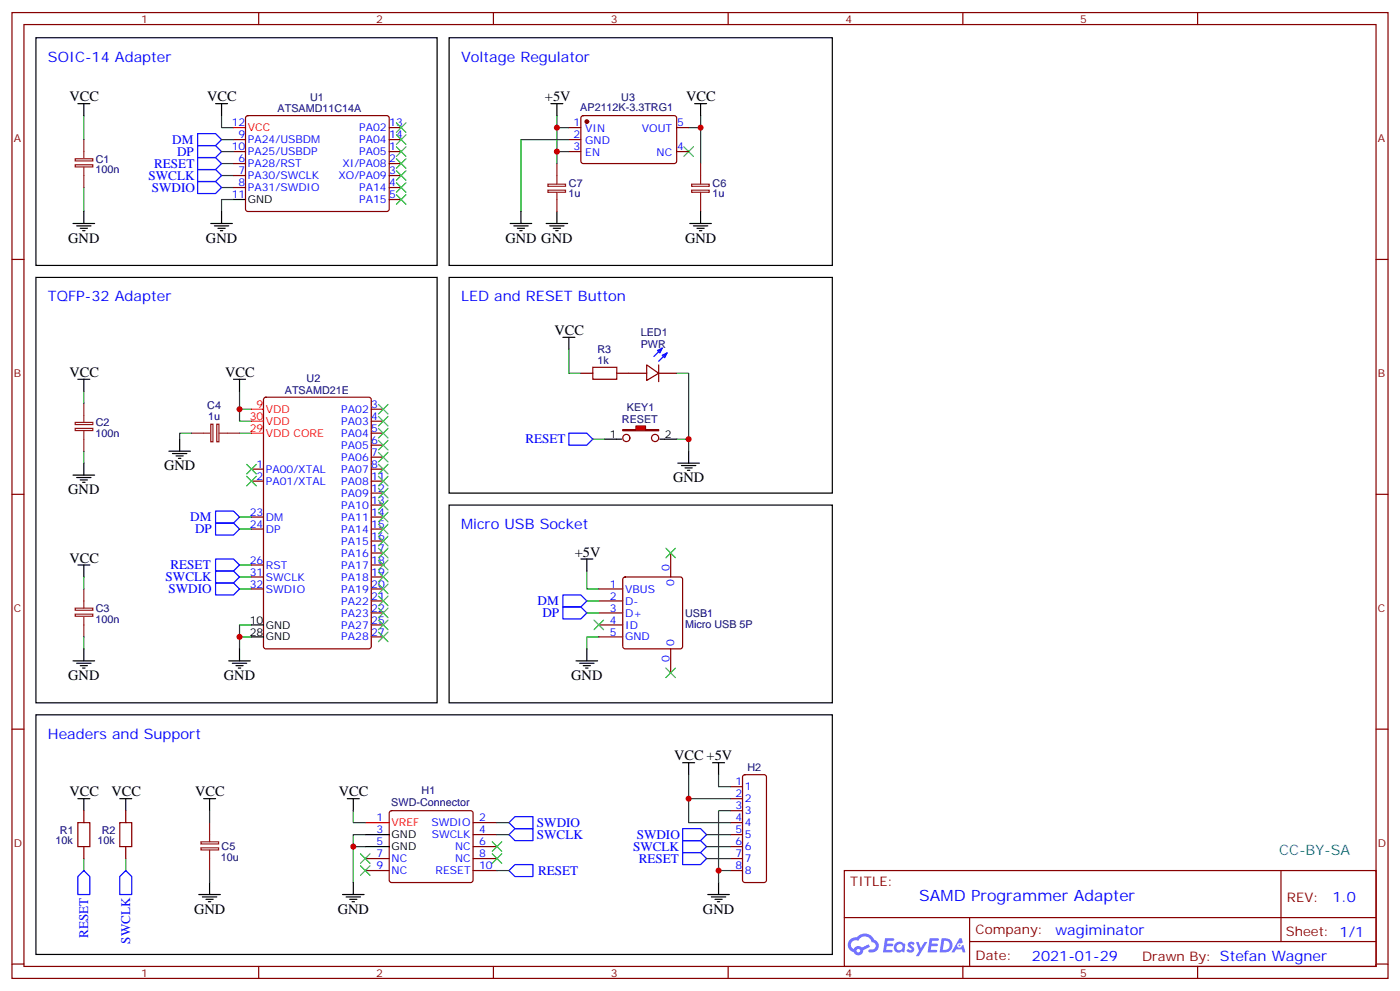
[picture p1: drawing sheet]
<svg xmlns="http://www.w3.org/2000/svg" width="412mm" height="292mm" viewBox="0 0 412 292" stroke-linecap="round" stroke-linejoin="round" font-family="sans-serif">
<g fill="none" stroke="#870000" stroke-width=".35">
<path d="M3.5 3.7h405.4v284.3h-405.4zM7.1 7.2h398.2v277.3h-398.2zM76.2 3.7v3.5M145.3 3.7v3.5M214.5 3.7v3.5M283.6 3.7v3.5M352.8 3.7v3.5M3.5 76.4h3.6M405.3 76.4h3.6M3.5 145.5h3.6M405.3 145.5h3.6M3.5 214.7h3.6"/>
<path d="M405.3 214.7h3.6M248.7 256.3h156.6v28.2h-156.6zM377.3 256.3v20.9M248.7 270.1h156.5M285.6 277.2h119.6M285.6 270.1v14.2M3.5 283.8h3.6M76.2 284.5v3.5M145.3 284.5v3.5M214.5 284.5v3.5M283.6 284.5v3.5M352.8 284.5v3.5"/>
<path d="M405.3 283.8h3.6"/>
</g>
<g fill="#5487ff">
<path d="M267.7 277.5a1.22 1.22 0 0 1 1.7 .2l-.4 .6a.47 .47 0 0 0-.3-.4 .47 .47 0 0 0-.5 .2l.1 .2a1.14 1.14 0 0 1 .8 1.8 1.14 1.14 0 0 1-1.9 0l-.2-.2 .5-.6 .7 .5a.29 .29 0 0 0 .3-.3 .29 .29 0 0 0-.2-.3 1.04 1.04 0 0 1-.6-1.7z"/>
<path d="M260.7 276.2h2.4l.3 .2-.2 .5-1.8 .1-.1 .8h1.5l.3 .4-.3 .4h-1.6l-.2 1.1h1.7l.2 .3-.2 .3-2.6 .1z"/>
<path d="M273.8 276.2h2.4l.3 .2-.1 .5-1.8 .1-.2 .8h1.6l.3 .4-.4 .4-1.6-.1-.1 1.1 1.7 .1 .2 .3-.2 .3-2.6 .1z"/>
<path d="M282.6 276.2h.7l.3 1.3-.6 .3a.69 .69 0 0 0-1 .3 .69 .69 0 0 0 .4 .9 .69 .69 0 0 0 .9-.6l.5-.2 .6 2.2h-.8l-.2-.9h-1.8l-.5 .9h-.8z"/>
<path d="M269.8 277.3h.8l.6 1.8 1.1-1.8h.9l-2.6 4.2h-.8l.9-1.5z"/>
<path d="M277.4 276.2l-.6 4.2h1.3a2.11 2.11 0 0 0 2.5-2.1 2.11 2.11 0 0 0-2.5-2.1zM278.1 277a1.39 1.39 0 0 1 1.7 1.4 1.39 1.39 0 0 1-1.8 1.2h-.3z"/>
<path d="M263.7 277.8a1.54 1.54 0 0 0-.1 2.2 1.54 1.54 0 0 0 2.2 .1l.6 .3 .3-2.3-.2-.3h-.4a1.49 1.49 0 0 0-2.4 0zM264 278.8a.94 .94 0 0 1 1.8 0 .94 .94 0 0 1-1.8 0z"/>
<path d="M250.4 276.6a2.18 2.18 0 0 0 1.1 3.7 1.44 1.44 0 0 0 1.6 .9 1.44 1.44 0 0 0 1.2-1.4l2-1.1-.5-.7-1.9 1a1.47 1.47 0 0 0-2.4 .4 1.39 1.39 0 0 1-.7-1.9 1.39 1.39 0 0 1 2-.5 2.12 2.12 0 0 1 2.2-1.3 2.12 2.12 0 0 1 1.9 1.7 1.14 1.14 0 0 1 1.1 1.4 1.14 1.14 0 0 1-1.7 .7 .43 .43 0 0 0-.5 .4 .43 .43 0 0 0 .4 .5 1.98 1.98 0 0 0 2.5-1.2 1.98 1.98 0 0 0-1.2-2.6 3.1 3.1 0 0 0-5.3-.6l-.9 .1zM252.3 279.9a.55 .55 0 0 1 1.1 0 .55 .55 0 0 1-1.1 0z"/>
<circle cx="282.6" cy="278.3" r=".26"/>
</g>
<g fill="none" stroke="#008700" stroke-width=".35">
<path d="M24.7 34v7.1M65.3 34v3.6h3.5M164 34v3.6h3.6M164 37.6v10.6M206.4 34v3.6h-3.6M206.4 37.6v10.6M24.7 55.2v7.1M65.3 55.2h3.5M65.3 51.7h3.5M65.3 48.2h3.5M65.3 41.1h3.5M65.3 44.6h3.5"/>
<path d="M68.8 58.7h-3.5v3.6M164 44.6h3.6M167.6 41.1h-14.1v21.2M24.7 115.2v3.5M70.6 115.2v8.8h3.5M24.7 132.8v3.5M56.4 127.5h-3.5v1.8M70.6 127.5h3.5M70.6 120.5h3.5M70.6 155.8h3.5M70.6 152.2h3.5M24.7 169.9v3.5"/>
<path d="M70.6 173.4h3.5M70.6 169.9h3.5M70.6 166.3h3.5M172.9 168.1v5.3h3.5M172.9 176.9h3.5M24.7 187.5v3.5M70.6 187.5h3.5M74.1 184h-3.5v7M172.9 180.4h3.5M176.4 187.5h-3.5v3.5M61.7 238.7v3.5M24.7 252.8v3.5"/>
<path d="M37 252.8v3.5M61.7 256.3v3.5M104.1 249.2h3.5M107.6 245.7h-3.5v14.1M146.4 242.2h3.5M146.4 245.7h3.5M146.4 256.3h3.5"/>
</g>
<g fill="none" stroke="#000" stroke-width=".35">
<path d="M132.3 11.1h112.9v67h-112.9zM22.9 30.5h3.6M24.7 30.5v3.5M63.5 30.5h3.5M65.3 30.5v3.5M162.3 30.5h3.5M164 30.5v3.5M204.6 30.5h3.5M206.4 30.5v3.5M68.8 58.7h3.5M21.5 65.8h6.4M22.6 66.5h4.2"/>
<path d="M23.6 67.2h2.2M24.3 67.9h.7M24.7 62.3v3.5M62.1 65.8h6.3M63.1 66.5h4.3M64.2 67.2h2.1M64.9 67.9h.7M65.3 62.3v3.5M150.3 65.8h6.3M151.3 66.5h4.3M152.4 67.2h2.1M153.1 67.9h.7"/>
<path d="M153.5 62.3v3.5M160.9 65.8h6.3M161.9 66.5h4.3M163 67.2h2.1M163.7 67.9h.7M164 62.3v3.5M203.2 65.8h6.3M204.3 66.5h4.2M205.3 67.2h2.1M206 67.9h.7M206.4 62.3v3.5M22.9 111.7h3.6"/>
<path d="M24.7 111.7v3.5M68.8 111.7h3.5M70.6 111.7v3.5M21.5 139.9h6.4M24.7 136.3v3.6M49.7 132.8h6.4M50.8 133.5h4.2M51.9 134.2h2.1M52.6 134.9h.7M52.9 129.3v3.5M178.2 129.3h3.5M195.8 129.3h3.5"/>
<path d="M22.6 140.6h4.2M23.6 141.3h2.2M24.3 142h.7M22.9 166.3h3.6M24.7 166.3v3.6M171.1 164.6h3.5M172.9 164.6v3.5M21.5 194.6h6.4M22.6 195.3h4.2M23.6 196h2.2M24.3 196.7h.7M24.7 191v3.6"/>
<path d="M67.4 194.6h6.3M68.4 195.3h4.3M69.5 196h2.1M70.2 196.7h.7M70.6 191v3.6M74.1 184h3.5M74.1 187.5h3.5M169.7 194.6h6.3M170.7 195.3h4.3M171.8 196h2.1M172.5 196.7h.7M172.9 191v3.6"/>
<path d="M22.9 235.1h3.6M24.7 235.1v3.6M35.3 235.1h3.5M37 235.1v3.6M60 235.1h3.5M61.7 235.1v3.6M61.7 259.8v3.5M104.1 259.8v3.5M107.6 245.7h7.1M107.6 249.2h7.1M58.6 263.3h6.3M59.6 264.1h4.3"/>
<path d="M60.7 264.8h2.1M61.4 265.5h.7M100.9 263.3h6.3M102 264.1h4.2M103 264.8h2.1M103.7 265.5h.7"/>
</g>
<g fill="none" stroke="#8c2424" stroke-width=".35">
<path d="M22.2 48.5h5.1v.6h-5.1zM22.2 46.7h5.1v.7h-5.1zM24.7 41.1v5.6M24.7 49.2v6M161.4 54.2h5.2v.7h-5.2zM161.4 56h5.2v.6h-5.2zM164 48.2v6M164 56.6v5.7M203.7 54.2h5.2v.7h-5.2zM203.7 56h5.2v.6h-5.2zM206.4 48.2v6M206.4 56.6v5.7"/>
<path d="M24.7 118.7v5.7M22.2 126.1h5.1v.7h-5.1zM22.2 124.4h5.1v.6h-5.1zM24.7 126.8v6M56.4 127.5h5.7M62.1 124.9h.6v5.2h-.6zM63.9 124.9h.6v5.2h-.6zM64.6 127.5h6M22.2 179h5.1v.7h-5.1zM24.7 173.4v5.6M22.2 180.8h5.1v.6h-5.1zM24.7 181.5v6"/>
<path d="M59.2 249.6h5.2v.6h-5.2zM59.2 247.8h5.2v.7h-5.2zM61.7 242.2v5.6M61.7 250.3v6"/>
</g>
<g fill="none" stroke="#00f" stroke-width=".35">
<path d="M58.2 39.3h5.3l1.8 1.8-1.8 1.8h-5.3zM58.2 53.4h5.3l1.8 1.8-1.8 1.8h-5.3zM58.2 49.9h5.3l1.8 1.8-1.8 1.7h-5.3zM58.2 46.4h5.3l1.8 1.8-1.8 1.7h-5.3zM58.2 42.9h5.3l1.8 1.7-1.8 1.8h-5.3zM193.7 103.2l1.4-.7-.7 1.4zM195.1 104.6l1.4-.7-.7 1.4zM195.1 102.5l-2.5 2.5M196.5 103.9l-2.5 2.5M167.6 127.5h5.3l1.7 1.8-1.7 1.8h-5.3zM63.5 150.5h5.3l1.8 1.7-1.8 1.8h-5.3zM63.5 154h5.3l1.8 1.8-1.8 1.7h-5.3z"/>
<path d="M63.5 171.6h5.3l1.8 1.8-1.8 1.8h-5.3zM63.5 168.1h5.3l1.8 1.8-1.8 1.7h-5.3zM63.5 164.6h5.3l1.8 1.7-1.8 1.8h-5.3zM165.8 175.2h5.3l1.8 1.7-1.8 1.8h-5.3zM165.8 178.7h5.3l1.8 1.7-1.8 1.8h-5.3zM22.9 258.1l1.8-1.8 1.8 1.8v5.2h-3.6zM35.3 258.1l1.7-1.8 1.8 1.8v5.2h-3.5zM149.9 242.2l1.8-1.8h5.3v3.5h-5.3zM149.9 245.7l1.8-1.8h5.3v3.6h-5.3zM151.7 254.5h5.3v3.6h-5.3l-1.8-1.8z"/>
</g>
<g fill="none" stroke="#870000" stroke-width=".35">
<path d="M72.6 34.2l.4-.2 41.2 .1 .5 .6-.1 27.1-.7 .5-41.1-.1-.5-.6v-26.9zM114.7 37.6h3.5M167.6 37.6h3.5M171.3 34.2l.5-.2 27.1 .1 .4 .6v13l-.7 .5-27.1-.1-.4-.7v-12.7zM199.3 37.6h3.5M68.8 44.6h3.5M68.8 48.2h3.5M68.8 51.7h3.5M68.8 55.2h3.5M68.8 41.1h3.5M114.7 44.6h3.5M114.7 48.2h3.5"/>
<path d="M114.7 51.7h3.5M114.7 55.2h3.5M114.7 58.7h3.5M114.7 41.1h3.5M167.6 44.6h3.5M167.6 41.1h3.5M199.3 44.6h3.5M77.8 117.2l.5-.3h30.4l.6 .5 .1 72.9-.5 .7h-30.6l-.6-.4-.1-72.9zM171.1 109.9h3.5M181.7 109.9h8.8M190.5 107.4l3.5 2.5-3.5 2.1zM194 109.9h5.3"/>
<path d="M194 107.4v5M74.1 138.1h3.5M109.4 138.1h3.5M109.4 120.5h3.5M109.4 124h3.5M109.4 127.5h3.5M109.4 131.1h3.5M109.4 134.6h3.5M74.1 141.6h3.5M74.1 152.2h3.5M74.1 155.8h3.5M109.4 141.6h3.5"/>
<path d="M109.4 145.2h3.5M109.4 148.7h3.5M109.4 152.2h3.5M109.4 155.8h3.5M109.4 159.3h3.5M74.1 166.3h3.5M74.1 169.9h3.5M74.1 173.4h3.5M109.4 162.8h3.5M109.4 166.3h3.5M109.4 169.9h3.5M109.4 173.4h3.5"/>
<path d="M109.4 176.9h3.5M176.4 173.4h7M176.4 176.9h7M183.7 170.1l.4-.2h16.3l.5 .2 .2 .5v19.7l-.3 .5-.4 .2h-16.3l-.4-.2-.3-.5v-19.7zM197.6 162.8v7.1M109.4 180.4h3.5M109.4 184h3.5M109.4 187.5h3.5M176.4 180.4h7M176.4 184h7M176.4 187.5h7M197.6 191v7.1"/>
<path d="M24.7 238.7v3.5M37 238.7v3.5M114.9 238.9l.5-.2h23.2l.5 .2 .2 .5v19.7l-.2 .5-.5 .2h-23.2l-.5-.2-.2-.5v-19.7zM24.7 249.2v3.6M37 249.2v3.6M107.6 252.8h7.1M107.6 256.3h7.1M139.3 242.2h7.1M139.3 245.7h7.1M139.3 249.2h7.1M139.3 252.8h7.1M139.3 256.3h7.1"/>
</g>
<path d="M68.8 37.6h3.5M74.1 120.5h3.5M74.1 124h3.5M74.1 127.5h3.5M107.6 242.2h7.1" fill="none" stroke="#f00" stroke-width=".35"/>
<g fill="none" stroke="#3c3" stroke-width=".35">
<path d="M116.8 36.2l2.8 2.8M116.8 39.7l2.8 2.8M119.6 36.2l-2.8 2.8M119.6 39.7l-2.8 2.8M116.8 43.2l2.8 2.8M116.8 46.7l2.8 2.9M116.8 50.3l2.8 2.8M116.8 53.8l2.8 2.8M116.8 57.3l2.8 2.8M119.6 43.2l-2.8 2.8M119.6 46.7l-2.8 2.9M119.6 50.3l-2.8 2.8"/>
<path d="M119.6 53.8l-2.8 2.8M119.6 57.3l-2.8 2.8M201.4 43.2l2.9 2.8M204.3 43.2l-2.9 2.8M111.5 119.1l2.8 2.8M114.3 119.1l-2.8 2.8M72.7 136.7l2.8 2.8M75.5 136.7l-2.8 2.8M111.5 122.6l2.8 2.8M111.5 126.1l2.8 2.8M111.5 129.6l2.8 2.9M111.5 133.2l2.8 2.8"/>
<path d="M111.5 136.7l2.8 2.8M114.3 122.6l-2.8 2.8M114.3 126.1l-2.8 2.8M114.3 129.6l-2.8 2.9M114.3 133.2l-2.8 2.8M114.3 136.7l-2.8 2.8M72.7 140.2l2.8 2.9M75.5 140.2l-2.8 2.9M111.5 140.2l2.8 2.9M111.5 143.8l2.8 2.8M111.5 147.3l2.8 2.8M111.5 150.8l2.8 2.8"/>
<path d="M111.5 154.3l2.8 2.9M111.5 157.9l2.8 2.8M114.3 140.2l-2.8 2.9M114.3 143.8l-2.8 2.8M114.3 147.3l-2.8 2.8M114.3 150.8l-2.8 2.8M114.3 154.3l-2.8 2.9M114.3 157.9l-2.8 2.8M111.5 161.4l2.8 2.8M111.5 164.9l2.8 2.8M111.5 168.5l2.8 2.8M111.5 172l2.8 2.8"/>
<path d="M111.5 175.5l2.8 2.8M111.5 179l2.8 2.9M114.3 161.4l-2.8 2.8M114.3 164.9l-2.8 2.8M114.3 168.5l-2.8 2.8M114.3 172l-2.8 2.8M114.3 175.5l-2.8 2.8M114.3 179l-2.8 2.9M196.1 161.4l2.9 2.8M199 161.4l-2.9 2.8M111.5 182.6l2.8 2.8M111.5 186.1l2.8 2.8"/>
<path d="M114.3 182.6l-2.8 2.8M114.3 186.1l-2.8 2.8M175 182.6l2.8 2.8M177.8 182.6l-2.8 2.8M196.1 196.7l2.9 2.8M199 196.7l-2.9 2.8M106.2 251.4l2.8 2.8M106.2 254.9l2.8 2.8M109 251.4l-2.8 2.8M109 254.9l-2.8 2.8M145 247.8l2.8 2.8M145 251.4l2.8 2.8"/>
<path d="M147.8 247.8l-2.8 2.8M147.8 251.4l-2.8 2.8"/>
</g>
<path d="M174.6 108.1h7.1v3.6h-7.1zM22.9 242.2h3.6v7h-3.6zM35.3 242.2h3.5v7h-3.5z" fill="none" stroke="#a10000" stroke-width=".35"/>
<circle cx="172.9" cy="35.8" r=".53" fill="#870000" stroke="#870000" stroke-width=".35"/>
<path d="M183.4 126.5h3.9v-1.1h2.8v1.1h3.9v.3h-10.6z" fill="#f00" stroke="#870000" stroke-width=".35"/>
<g fill="none" stroke="#870000" stroke-width=".35">
<path d="M215.2 231.6h3.5M215.2 235.1h3.5M215.2 238.7h3.5M219 228.3l.4-.2h5.7l.5 .2 .2 .5v30.3l-.3 .5-.4 .2h-5.7l-.5-.2-.2-.5v-30.3zM215.2 242.2h3.5M215.2 245.7h3.5M215.2 249.2h3.5M215.2 252.8h3.5M215.2 256.3h3.5"/>
<circle cx="184.5" cy="128.9" r="1.06"/>
<circle cx="193" cy="128.9" r="1.06"/>
</g>
<g fill="none" stroke="#000" stroke-width=".35">
<path d="M10.6 11.1h118.2v67h-118.2zM10.6 81.7h118.2v125.2h-118.2zM132.3 81.7h112.9v63.5h-112.9zM165.8 99.3h3.5M167.6 99.3v3.5M181.7 129.3h1.4M194.4 129.3h1.4M199.7 136.3h6.3M200.7 137.1h4.3M201.8 137.8h2.1M202.5 138.5h.7M202.8 132.8v3.5"/>
<path d="M132.3 148.7h112.9v58.2h-112.9zM10.6 210.4h234.6v70.6h-234.6zM102.3 235.1h3.5M104.1 235.1v3.6M201.1 224.5h3.5M202.8 224.5v3.6M209.9 224.5h3.5M211.7 224.5v3.6M211.7 259.8v3.5M208.5 263.3h6.3M209.5 264.1h4.3M210.6 264.8h2.1"/>
<path d="M211.3 265.5h.7"/>
</g>
<g fill="none" stroke="#008700" stroke-width=".35">
<path d="M167.6 102.8v7.1h3.5M199.3 109.9h3.5v22.9M174.6 129.3h3.6M199.3 129.3h3.5M104.1 238.7v3.5h3.5M202.8 228.1v7h12.4M202.8 235.1v7.1h12.4M211.7 228.1v3.5h3.5M215.2 238.7h-3.5v17.6M208.1 245.7h7.1M208.1 249.2h7.1M208.1 252.8h7.1"/>
<path d="M215.2 256.3h-3.5v3.5"/>
</g>
<path d="M201.1 243.9h5.3l1.7 1.8-1.7 1.8h-5.3zM201.1 247.5h5.3l1.7 1.7-1.7 1.8h-5.3zM201.1 251h5.3l1.7 1.8-1.7 1.7h-5.3z" fill="none" stroke="#00f" stroke-width=".35"/>
<g fill="#c00">
<circle cx="70.6" cy="187.5" r=".88"/>
<circle cx="70.6" cy="120.5" r=".88"/>
<circle cx="104.1" cy="249.2" r=".88"/>
<circle cx="164" cy="44.6" r=".88"/>
<circle cx="164" cy="37.6" r=".88"/>
<circle cx="206.4" cy="37.6" r=".88"/>
<circle cx="202.8" cy="129.3" r=".88"/>
<circle cx="211.7" cy="256.3" r=".88"/>
<circle cx="202.8" cy="235.1" r=".88"/>
</g>
<text font-size="4.6" fill="#00f" x="270.8" y="265.3">SAMD Programmer Adapter</text>
<g font-size="4.2" fill="#00f">
<text x="14.1" y="18.2">SOIC-14 Adapter</text>
<text x="135.8" y="18.2">Voltage Regulator</text>
<text x="14.1" y="88.7">TQFP-32 Adapter</text>
<text x="135.8" y="88.7">LED and RESET Button</text>
<text x="135.8" y="155.8">Micro USB Socket</text>
<text x="14.1" y="217.5">Headers and Support</text>
<text x="392.5" y="265.6">1.0</text>
<text x="310.9" y="275.1">wagiminator</text>
<text x="304" y="282.9">2021-01-29</text>
</g>
<g font-size="4.2">
<text x="20.5" y="29.8">VCC</text>
<text x="61" y="29.8">VCC</text>
<text x="160.5" y="29.8">+5V</text>
<text x="202.1" y="29.8">VCC</text>
<text x="20.1" y="71.4">GND</text>
<text x="60.7" y="71.4">GND</text>
<text x="148.9" y="71.4">GND GND</text>
<text x="201.8" y="71.4">GND</text>
<text x="163.3" y="98.6">VCC</text>
<text x="20.5" y="110.9">VCC</text>
<text x="66.3" y="110.9">VCC</text>
<text x="48.3" y="138.5">GND</text>
<text x="198.3" y="142">GND</text>
<text x="20.1" y="145.5">GND</text>
<text x="20.5" y="165.6">VCC</text>
<text x="169.3" y="163.9">+5V</text>
<text x="20.1" y="200.2">GND</text>
<text x="66" y="200.2">GND</text>
<text x="168.3" y="200.2">GND</text>
<text x="198.6" y="223.8">VCC +5V</text>
<text x="20.5" y="234.4">VCC</text>
<text x="32.8" y="234.4">VCC</text>
<text x="57.5" y="234.4">VCC</text>
<text x="99.8" y="234.4">VCC</text>
<text x="57.1" y="269">GND</text>
<text x="99.5" y="269">GND</text>
<text x="207.1" y="269">GND</text>
</g>
<text font-size="4.2" fill="#0099b0" x="376.8" y="251.7">CC-BY-SA</text>
<g font-size="3.9" fill="#00f">
<text x="50.8" y="42.4">DM</text>
<text x="52.2" y="45.9">DP</text>
<text x="43.7" y="52.9">SWCLK</text>
<text x="45.4" y="49.4">RESET</text>
<text x="44.7" y="56.5">SWDIO</text>
<text x="154.8" y="130.6">RESET</text>
<text x="56.1" y="153.5">DM</text>
<text x="57.5" y="157">DP</text>
<text x="50.2" y="167.6">RESET</text>
<text x="48.8" y="171.1">SWCLK</text>
<text x="49.6" y="174.7">SWDIO</text>
<text x="158.4" y="178.2">DM</text>
<text x="159.8" y="181.7">DP</text>
<text x="158.2" y="243.4">SWDIO</text>
<text x="158.1" y="246.9">SWCLK</text>
<text x="186.5" y="250.6">SWCLK</text>
<text x="187.6" y="247.1">SWDIO</text>
<text x="158.5" y="257.5">RESET</text>
<text x="188.1" y="254.1">RESET</text>
<text x="26" y="276.2" transform="rotate(-90 26 276.2)">RESET</text>
<text x="38.3" y="277.8" transform="rotate(-90 38.3 277.8)">SWCLK</text>
</g>
<g font-size="3.9" fill="#800">
<text x="250.5" y="260.9">TITLE:</text>
<text x="379.1" y="265.6">REV:</text>
<text x="287.4" y="275.1">Company:</text>
<text x="378.7" y="275.7">Sheet: 1/1</text>
<text x="287.4" y="282.8">Date:</text>
<text x="336.4" y="282.8">Drawn By: Stefan Wagner</text>
</g>
<g font-size="3.2" fill="#800">
<text x="41.6" y="6.7">1</text>
<text x="110.8" y="6.7">2</text>
<text x="179.9" y="6.7">3</text>
<text x="249.1" y="6.7">4</text>
<text x="318.2" y="6.7">5</text>
<text x="4.1" y="41.8">A</text>
<text x="405.9" y="41.8">A</text>
<text x="4.1" y="110.9">B</text>
<text x="405.9" y="110.9">B</text>
<text x="4.1" y="180.1">C</text>
<text x="405.9" y="180.1">C</text>
<text x="4.1" y="249.2">D</text>
<text x="405.9" y="249.2">D</text>
<text x="41.6" y="287.5">1</text>
<text x="110.8" y="287.5">2</text>
<text x="179.9" y="287.5">3</text>
<text x="249.1" y="287.5">4</text>
<text x="318.2" y="287.5">5</text>
</g>
<g font-size="3.2" fill="#000080">
<text x="91.4" y="29.7">U1</text>
<text x="183" y="29.7">U3</text>
<text x="81.8" y="33.1">ATSAMD11C14A</text>
<text x="170.9" y="32.8">AP2112K-3.3TRG1</text>
<text x="28.2" y="47.9">C1</text>
<text x="28.1" y="51">100n</text>
<text x="167.5" y="58.1">1u</text>
<text x="167.6" y="54.9">C7</text>
<text x="209.8" y="58.1">1u</text>
<text x="209.9" y="54.9">C6</text>
<text x="188.7" y="98.8">LED1</text>
<text x="176" y="107.1">1k</text>
<text x="176" y="103.9">R3</text>
<text x="188.7" y="102.3">PWR</text>
<text x="90.3" y="112.4">U2</text>
<text x="83.9" y="115.9">ATSAMD21E</text>
<text x="28.2" y="125.5">C2</text>
<text x="61" y="120.6">C4</text>
<text x="61.3" y="123.7">1u</text>
<text x="183.2" y="124.5">RESET</text>
<text x="184.7" y="121.1">KEY1</text>
<text x="28.1" y="128.7">100n</text>
<text x="28.1" y="183.3">100n</text>
<text x="28.2" y="180.2">C3</text>
<text x="201.8" y="184.8">Micro USB 5P</text>
<text x="201.8" y="181.6">USB1</text>
<text x="220.2" y="227.1">H2</text>
<text x="124.2" y="233.8">H1</text>
<text x="115.3" y="237.4">SWD-Connector</text>
<text x="17.7" y="245.4">R1</text>
<text x="30" y="245.4">R2</text>
<text x="16.4" y="248.6">10k</text>
<text x="28.7" y="248.6">10k</text>
<text x="65.3" y="250.4">C5</text>
<text x="65.1" y="253.6">10u</text>
</g>
<g font-size="3.2" fill="#00f">
<text x="68.3" y="37.2">12</text>
<text x="70.3" y="40.7">9</text>
<text x="105.8" y="38.6">PA02</text>
<text x="114.7" y="37.2">13</text>
<text x="114.7" y="40.7">14</text>
<text x="168.9" y="37.2">1</text>
<text x="168.9" y="40.7">2</text>
<text x="172.4" y="39">VIN</text>
<text x="189.1" y="39">VOUT</text>
<text x="199.5" y="37.2">5</text>
<text x="68.3" y="44.3">10</text>
<text x="70.3" y="47.8">6</text>
<text x="73" y="42.2">PA24/USBDM</text>
<text x="73" y="45.7">PA25/USBDP</text>
<text x="105.8" y="45.7">PA05</text>
<text x="105.8" y="42.2">PA04</text>
<text x="114.7" y="44.3">1</text>
<text x="114.7" y="47.8">2</text>
<text x="168.9" y="44.3">3</text>
<text x="172.4" y="42.5">GND</text>
<text x="172.4" y="46">EN</text>
<text x="193.4" y="46">NC</text>
<text x="199.5" y="44.3">4</text>
<text x="70.3" y="51.3">7</text>
<text x="73" y="49.2">PA28/RST</text>
<text x="73" y="52.7">PA30/SWCLK</text>
<text x="99.7" y="52.7">XO/PA09</text>
<text x="100.9" y="49.2">XI/PA08</text>
<text x="114.7" y="51.3">3</text>
<text x="68.3" y="58.4">11</text>
<text x="70.3" y="54.9">8</text>
<text x="73" y="56.3">PA31/SWDIO</text>
<text x="105.8" y="56.3">PA14</text>
<text x="105.8" y="59.8">PA15</text>
<text x="114.7" y="54.9">4</text>
<text x="114.7" y="58.4">5</text>
<text x="100.5" y="121.5">PA02</text>
<text x="100.5" y="125.1">PA03</text>
<text x="109.4" y="120.1">3</text>
<text x="109.4" y="123.6">4</text>
<text x="100.5" y="128.6">PA04</text>
<text x="109.4" y="127.2">5</text>
<text x="109.4" y="130.7">6</text>
<text x="75.6" y="137.8">1</text>
<text x="100.5" y="132.1">PA05</text>
<text x="100.5" y="135.6">PA06</text>
<text x="109.4" y="134.2">7</text>
<text x="109.4" y="137.8">8</text>
<text x="75.6" y="141.3">2</text>
<text x="78.3" y="139.2">PA00/XTAL</text>
<text x="78.3" y="142.7">PA01/XTAL</text>
<text x="100.5" y="139.2">PA07</text>
<text x="100.5" y="142.7">PA08</text>
<text x="109.4" y="141.3">11</text>
<text x="100.5" y="146.2">PA09</text>
<text x="100.5" y="149.8">PA10</text>
<text x="109.4" y="144.8">12</text>
<text x="109.4" y="148.3">13</text>
<text x="73.6" y="151.9">23</text>
<text x="73.6" y="155.4">24</text>
<text x="78.3" y="153.3">DM</text>
<text x="100.5" y="153.3">PA11</text>
<text x="109.4" y="151.9">14</text>
<text x="109.4" y="155.4">15</text>
<text x="78.3" y="156.8">DP</text>
<text x="100.5" y="156.8">PA14</text>
<text x="100.5" y="160.3">PA15</text>
<text x="109.4" y="158.9">16</text>
<text x="73.6" y="166">26</text>
<text x="78.3" y="167.4">RST</text>
<text x="100.5" y="163.9">PA16</text>
<text x="100.5" y="167.4">PA17</text>
<text x="109.4" y="162.5">17</text>
<text x="109.4" y="166">18</text>
<text x="73.6" y="169.5">31</text>
<text x="73.6" y="173">32</text>
<text x="78.3" y="170.9">SWCLK</text>
<text x="100.5" y="170.9">PA18</text>
<text x="109.4" y="169.5">19</text>
<text x="109.4" y="173">20</text>
<text x="179.7" y="173">1</text>
<text x="197.2" y="168.1" transform="rotate(-90 197.2 168.1)">0</text>
<text x="198.6" y="172.6" transform="rotate(-90 198.6 172.6)">0</text>
<text x="78.3" y="174.4">SWDIO</text>
<text x="100.5" y="174.4">PA19</text>
<text x="100.5" y="178">PA22</text>
<text x="109.4" y="176.6">21</text>
<text x="179.7" y="176.6">2</text>
<text x="184.1" y="174.4">VBUS</text>
<text x="184.1" y="178">D-</text>
<text x="100.5" y="181.5">PA23</text>
<text x="100.5" y="185">PA27</text>
<text x="109.4" y="180.1">22</text>
<text x="109.4" y="183.6">25</text>
<text x="179.7" y="180.1">3</text>
<text x="179.7" y="183.6">4</text>
<text x="184.1" y="181.5">D+</text>
<text x="184.1" y="185">ID</text>
<text x="100.5" y="188.6">PA28</text>
<text x="109.4" y="187.1">27</text>
<text x="179.7" y="187.1">5</text>
<text x="184.1" y="188.6">GND</text>
<text x="198.6" y="190.3" transform="rotate(-90 198.6 190.3)">0</text>
<text x="197.2" y="194.8" transform="rotate(-90 197.2 194.8)">0</text>
<text x="216.7" y="231.2">1</text>
<text x="219.4" y="232.7">1</text>
<text x="216.7" y="234.8">2</text>
<text x="216.7" y="238.3">3</text>
<text x="219.4" y="236.2">2</text>
<text x="219.4" y="239.7">3</text>
<text x="110.9" y="241.8">1</text>
<text x="110.9" y="245.4">3</text>
<text x="127.1" y="243.2">SWDIO</text>
<text x="141.1" y="241.8">2</text>
<text x="141.1" y="245.4">4</text>
<text x="216.7" y="241.8">4</text>
<text x="216.7" y="245.4">5</text>
<text x="219.4" y="243.2">4</text>
<text x="110.9" y="248.9">5</text>
<text x="127.2" y="246.8">SWCLK</text>
<text x="134.1" y="250.3">NC</text>
<text x="141.1" y="248.9">6</text>
<text x="216.7" y="248.9">6</text>
<text x="219.4" y="246.8">5</text>
<text x="219.4" y="250.3">6</text>
<text x="110.9" y="252.4">7</text>
<text x="110.9" y="255.9">9</text>
<text x="115.4" y="253.8">NC</text>
<text x="115.4" y="257.4">NC</text>
<text x="128.3" y="257.4">RESET</text>
<text x="134.1" y="253.8">NC</text>
<text x="141.1" y="252.4">8</text>
<text x="141.1" y="255.9">10</text>
<text x="216.7" y="252.4">7</text>
<text x="216.7" y="255.9">8</text>
<text x="219.4" y="253.8">7</text>
<text x="219.4" y="257.4">8</text>
</g>
<g font-size="3.2" fill="#f00">
<text x="73" y="38.6">VCC</text>
<text x="73.6" y="123.6">30</text>
<text x="75.6" y="120.1">9</text>
<text x="78.3" y="121.5">VDD</text>
<text x="78.3" y="125.1">VDD</text>
<text x="73.6" y="127.2">29</text>
<text x="78.3" y="128.6">VDD CORE</text>
<text x="115.4" y="243.2">VREF</text>
</g>
<g font-size="3.2">
<text x="73" y="59.8">GND</text>
<text x="179.7" y="128.9">1</text>
<text x="195.8" y="128.9">2</text>
<text x="73.6" y="183.6">10</text>
<text x="78.3" y="185">GND</text>
<text x="73.6" y="187.1">28</text>
<text x="78.3" y="188.6">GND</text>
<text x="115.4" y="246.8">GND</text>
<text x="115.4" y="250.3">GND</text>
</g>
</svg>
